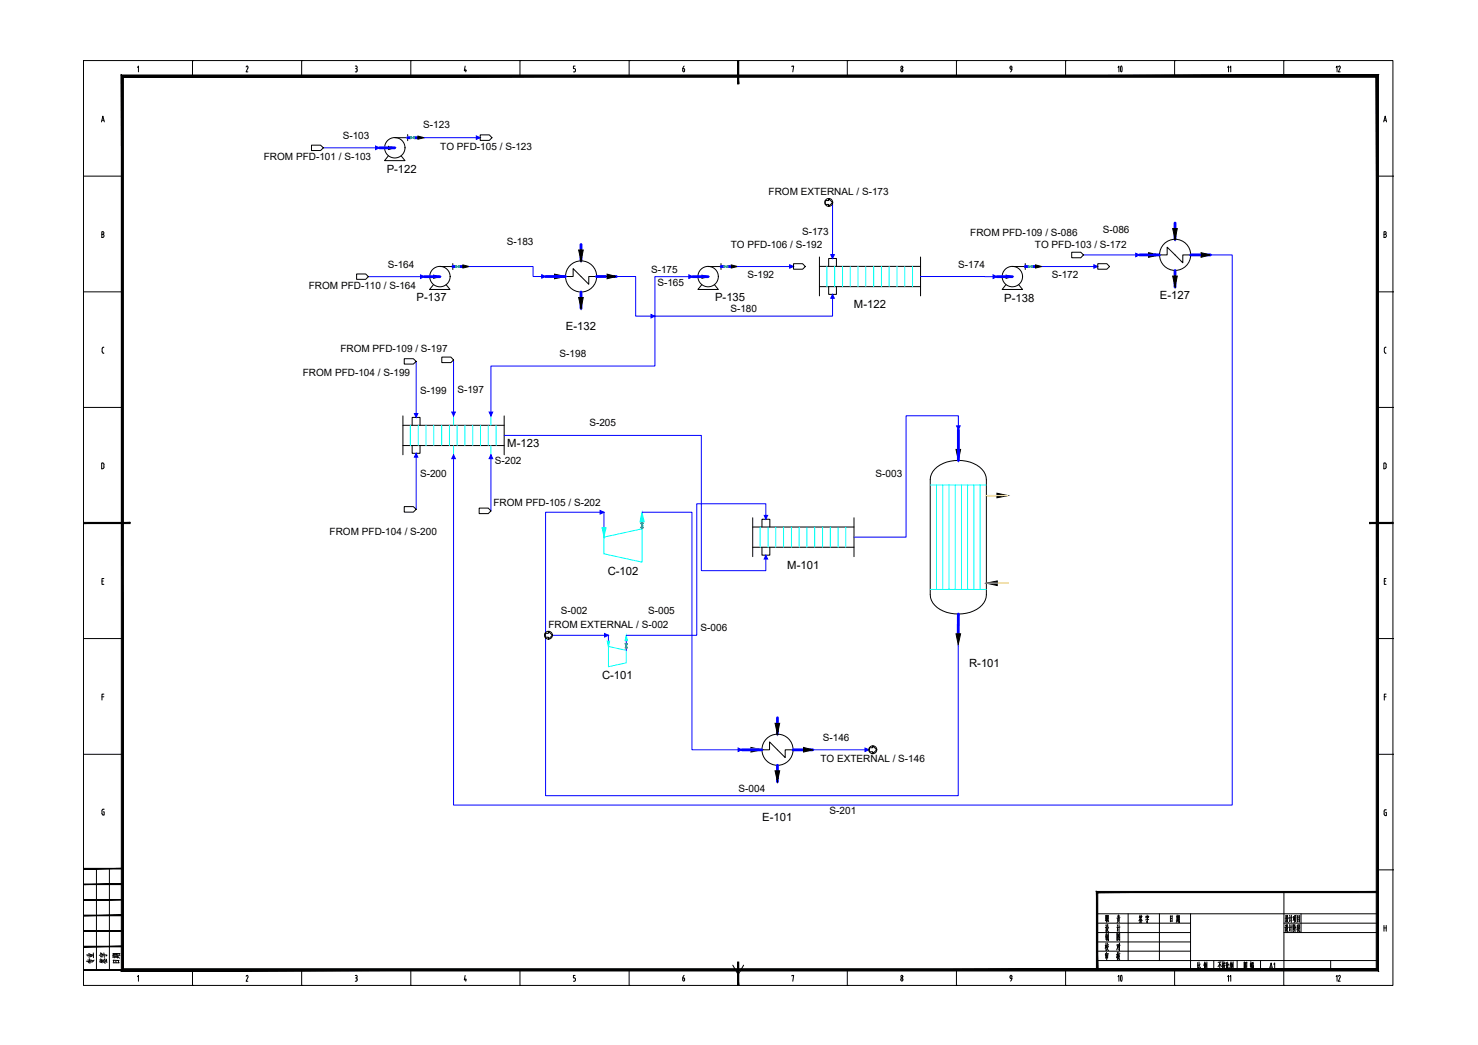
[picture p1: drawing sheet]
<svg xmlns="http://www.w3.org/2000/svg" width="420mm" height="297mm" viewBox="0 0 420 297" stroke-linecap="round" stroke-linejoin="round" font-family="sans-serif">
<g fill="none" stroke="#000" stroke-width=".28">
<path d="M23.7 17.2h372.3v262.9h-372.3zM39.1 19.2l.3-.4v1.6M54.7 17.2h.1M54.7 17.2v4.5M70 19l.2-.2 .3 .2-.5 1.4h.5M85.8 17.2h.1M85.8 17.2v4.5M101 18.8l.5 .2v.3l-.2 .2M101.1 19.5h.1M101.3 19.5l.2 .4M101.5 19.9v.2M116.8 17.2h.1"/>
<path d="M116.8 17.2v4.5M132.2 18.8l-.2 1.3h.6M132.4 19.7v.7M147.8 17.2h.1M147.8 17.2v4.5M163.5 18.8h-.5v.7l.5 .1 .1 .3M163.6 19.9v.2M178.8 17.2h.1M178.8 17.2v4.5M194.5 18.8l-.4 .7M194.6 19.9v.2M194.6 19.9l-.1-.4h-.4v.6"/>
<path d="M209.8 17.2h.1M225.1 19v-.2h.5l-.2 1.6M240.9 17.2h.1M240.9 17.2v4.5M256.1 19.9l.3-.4 .3 .4M256.1 19.9v.2M256.7 19.9v.2M271.9 17.2h.1M271.9 17.2v4.5M287.1 19.1l.3-.3 .3 .3M287.1 19.2l.2 .4 .3 .1v-.5M287.6 19.6l-.3 .8"/>
<path d="M302.9 17.2h.1M302.9 17.2v4.5M333.9 17.2h.1M333.9 17.2v4.5M364.9 17.2h.1M364.9 17.2v4.5M28.9 34.7l.3-1.7 .5 1.7M29 34.2h.5M101.5 20.1l-.1 .3h-.4M163.6 20.1l-.1 .3h-.5M194.1 20.1l.3 .3 .2-.3M256.1 20.1l.3 .3 .3-.3"/>
<path d="M393.3 34.7l.5-1.7 .4 1.7M393.5 34.2h.5M23.7 50.1h11.1M391.5 50.1h4.5M396 50.1h.1M28.9 66.6h.3M29.2 65.9h-.3v1.6h.3M29.3 65.9l.2 .3-.2 .4 .3 .4-.3 .5M393.4 66.6h.4M393.8 66.6l.3 .4-.3 .5M393.8 66.6l.2-.2v-.4l-.6-.1v1.6h.4M23.7 83h11.1"/>
<path d="M29 99.1v.9M29.1 100l.2 .4M29.5 98.7l-.3 .1-.1 .3M391.5 83h4.5M393.5 99.1v.9M393.6 100l.2 .4M393.8 98.7h.2M393.8 98.7l-.2 .4M396 83h.1M23.7 115.8h11.1M29.3 100.4h.2M391.5 115.8h4.5"/>
<path d="M393.8 100.4h.2M396 115.8h.1M29.2 133.2l.3-.2v-1.2l-.6-.2v1.7h.3M394 132.1v.6M394.1 132.7l-.4 .5M394.1 132.1l-.2-.4-.5-.1v1.7h.3M396 148.7h.1M29 165.2h.4M29.5 164.5h-.5v1.6h.5M393.5 165.2h.4M394 164.5h-.5v1.6h.5M23.7 181.5h11.1"/>
<path d="M29 198.1h.5M29.5 197.3h-.5v1.7M391.5 181.5h4.5M393.5 198.1h.5M394 197.3h-.5v1.7M396 181.5h.1M23.7 214.4h11.1M391.5 214.4h4.5M396 214.4h.1M29.4 230.7h.2v1h-.3M29.6 230l-.6 .2v1.2l.3 .2M393.8 230.2h.3"/>
<path d="M393.8 230.2l-.3 .2v1M393.9 230.9h.2v.9l-.5-.1-.1-.3M27.4 246.9v28.8M31.1 246.9v28.8M311.9 259.7h79.6M320.7 259.7v13.3M329.6 259.7v13.3M338.4 259.7v16M365 253.6v22.1M369.9 259.7v5.4M391.5 247.3h4.5M396 247.3h.1"/>
<path d="M39.1 277.6l.3-.3v1.6M54.7 275.7v4.4M70 277.5l.2-.2 .3 .1-.5 1.5h.5M85.8 275.7v4.4M101 277.3l.5 .1v.4l-.2 .1M101 278.9h.2M101.1 278h.3l.1 .3M101.5 278.4v.1M101.5 278.5l-.2 .4M116.8 275.7v4.4M132.2 277.3l-.2 1.2h.6M132.4 278.2v.7"/>
<path d="M147.8 275.7v4.4M163 278.9h.3M163.5 277.3h-.5v.7h.5l.1 .3M163.6 278.4v.1M163.6 278.5l-.3 .4M178.8 275.7v4.4M194.5 277.2l-.4 .8M194.6 278.4v.1M194.6 278.3l-.1-.3h-.4l.1 .8h.3l.1-.3M208.3 274.3l1.5 2.7 1.6-2.7M225.1 277.4v-.1h.5l-.2 1.6M240.9 275.7v4.4"/>
<path d="M256.2 278a.36 .36 0 0 1 .5 .4 .36 .36 0 0 1-.6 .3zM271.9 275.7v4.4M287.6 277.6v.8l-.3 .5M287.7 277.6l-.2-.3a.45 .45 0 0 0-.4 .5 .45 .45 0 0 0 .5 .4M302.9 275.7v4.4M311.9 273h79.6M311.9 262.4h26.5M311.9 265.1h26.5M311.9 267.7h26.5M311.9 270.4h26.5M324 261.6l.1 .4M324.1 260.1l-.2 .8"/>
<path d="M324.1 260.5v.4M324.2 261.6l.1 .3M324.2 260.8l.5 .8M324.3 260.5h-.3M324.4 261.3l-.4 .1M324.5 260.1l-.7 1.6M324.5 260.5v.4M324.5 261.6l-.2 .5M324.6 262.1l-.7 .1M324.7 260.5h-.3M325.8 260.4l-.1 .5M326.1 260.1l.1 .3"/>
<path d="M326.1 261.1v1.2l-.2-.3M326.3 260.8l-.4 .1M326.3 260.7l-.1 .5M326.5 260.4v.4M326.5 260.5h-.7M326.5 261.4l-.8 .1M332.7 260.3v1.7M333.1 261.1h-.4M333.2 260.4l-.5 .1M333.2 261.8l-.5 .1M333.2 260.3v1.7M333.9 275.7v4.4"/>
<path d="M334.6 260.1v1.4M334.6 261.6l-.2 .6M334.7 261.6l.1 .4M334.8 260.8h-.2M334.8 261.1l-.2 .1M334.8 260.1v1.3M334.9 260.5l-.5 .1M334.9 261.4l-.5 .2M335.1 260.3v1.1M335.2 261.3l-.3 .9M335.2 260.8h-.1M335.3 260.3v1.9l-.2-.1"/>
<path d="M335.3 260.3l-.2 .1M340.5 273.6v1.7M340.8 275l-.4 .4M340.8 274.3l-.3 .1M340.9 273.5v1.7l.1 .2h.2v-.5M341.2 274l-.3 .6M342.4 273.8v1.7M342.5 273.4l-.3 1M342.6 274.2l.2-.1-.3 1.2M342.6 274.5l.1 .2M342.7 273.8l-.2 .9M342.8 273.7l-.3 .1"/>
<path d="M342.9 273.9v1M343.1 273.4v2.1l-.2-.3M345 273v2.7M346.7 273.9v1.5M346.8 273.5l-.6 1.3M346.9 274.1l.3 .6M347.2 273.4l-.9 .1M347.6 273.3v2.2l-.2-.3M347.7 274.3l-.3 .4M347.7 274h-.3M347.8 273.7v.4M347.9 273.3l.2 .4"/>
<path d="M348 274l-.2 .8 .4 .6M348.1 274.5l-.4 1M348.2 273.8h-.4M348.3 273.7l-.1 .4M348.3 274.4l-.6 .2M348.6 273.5v1.7M348.9 274.3l-.3 .1M348.9 275l-.3 .4M349 273.5v1.7l.2 .2h.2v-.5M349.3 274l-.3 .6M349.9 273.8v1.7M350 273.4l-.3 1"/>
<path d="M350 274.4l.1 .3M350 274.2l.3-.1-.3 1.2M350.1 273.8l-.2 .9M350.3 273.7l-.3 .1M350.4 273.9v1M350.5 273.4v2.1l-.1-.3M351.7 273v2.7M353.7 275.4v-1.9v2M353.7 275.3l.7 .1M354 274.1l.4 .5M354 274.9l.1 .3M354 274.6l.1 .2"/>
<path d="M354.1 273.8l-.3 .5M354.2 274h-.2M354.3 273.8l-.5 1M354.4 273.5v1.9M354.4 273.5l-.7 .2M355.5 273.8v1M355.6 273.3v2.2M355.8 273.9l-.1 .7M355.8 274h-.3M355.8 274.5v1M355.9 273.8v.6M355.9 273.9l.4-.1-.1 .5"/>
<path d="M356.1 274.6v.8M356.3 274.9l-.4 .1M356.3 274.3h-.4M356.3 274.5l-.5 .1M356.3 275.4h-.5M356.3 273.5l-.5 .1M356.3 274.4v1M364.9 275.7v4.4M365 262.4h26.5M365 265.1h26.5M365.4 262.9l.1 .4M365.4 260.3l.2 .3"/>
<path d="M365.5 263.5v1M365.5 263.6h-.3M365.5 260.9l-.2 .1M365.5 260.8v1.1M365.7 264.2l-.3 .5M365.7 264l.5 .9M365.7 261.6l-.3 .4M365.7 262.8l-.1 1M365.8 260.2l-.1 1M365.8 261.4l.5 .8M366 262.8v.7l.2 .1M366 262.9l-.3 .1"/>
<path d="M366 260.2l.1 .7h.2M366 260.3h-.2M366 263.8h-.3M366 263.7l-.5 1.2M366.1 261.1l-.4 .1M366.1 261.1l-.5 1.1M366.6 262.8l.1 .4M366.6 260.2l.1 .3M366.6 263.5l-.2 .1M366.6 263.4v1.2M366.7 260.8l-.2 .1M366.7 260.8l-.1 1.1"/>
<path d="M366.7 264.2l-.1 .5M366.8 261.5l-.2 .5M367 262.8v2.1M367.1 260.1v2.1M367.3 263.5l-.5 .1M367.4 260.8l-.6 .1M367.6 263l.2-.1-.1 1.3v-.2M367.6 262.8v2M367.7 260.6v.9M367.9 260.5l-.3 .1M368 263.6l-.3 1.3M368 260.6v1.1"/>
<path d="M368 260.7l.4-.1v1.1M368 261.3l-.4 .3M368 263l.5 .8M368.1 262.7l-.3 1M368.2 263.6v1.3M368.2 260.9l-.3 1.4M368.2 260.3v.4M368.2 261.7l.3 .5M368.5 260.2l-.5 .1M368.8 263v1.8M368.9 260.2v1.9M369 263.7h-.2"/>
<path d="M369 263.3l-.2 .1M369 264l-.3 .2M369 262.8l-.2 .3M369.1 264l.5 .8M369.2 262.8l-.1 1M369.2 263l.2-.1v.6M369.4 263.5l.1 .1M369.4 261.3l-.5 .1M369.4 260.8l-.5 .1M369.4 263.8l-.4 1.1M369.4 261.8l-.5 .1M369.4 263.8l-.3 .1"/>
<path d="M369.5 260.3l-.6 .1M369.5 260.3l-.1 1.8M378.3 273v2.7M393.4 263v1.7M393.4 263.8h.7M394.1 263v1.7M54.7 280.1h.1M85.8 280.1h.1M116.8 280.1h.1M147.8 280.1h.1M178.8 280.1h.1M209.8 280.1h.1"/>
<path d="M240.9 280.1h.1M271.9 280.1h.1M302.9 280.1h.1M333.9 280.1h.1M364.9 280.1h.1"/>
<circle cx="256.3" cy="19.1" r=".32"/>
<circle cx="256.3" cy="277.6" r=".32"/>
</g>
<g fill="#000" stroke="#000" stroke-width=".28">
<path d="M209.7 17.2l.3 6.7v-6.7zM209.7 17.2l.3 6.7h-.3z"/>
<path d="M34.5 21.3l.6 254.1v-253.4zM34.5 21.3l.6 254.1-.6 .6zM35.1 275.4l-.6 .6 356.7-.6zM34.5 276l356.7-.6 .7 .6zM391.2 22v253.4l.7 .6zM391.2 22l.7-.7v254.7zM35.1 22h356.1l.7-.7zM34.5 21.3h357.4l-356.8 .7z"/>
<path d="M23.7 148.5v.3l13.3-.3zM23.7 148.8l13.3-.3v.3z"/>
<path d="M389.3 148.8h6.7v-.3zM389.3 148.5h6.7l-6.7 .3z"/>
<path d="M23.7 255.8h11.1v-.1zM23.7 255.7h11.1l-11.1 .1z"/>
<path d="M23.7 251.4h11.1v-.1zM23.7 251.3h11.1l-11.1 .1z"/>
<path d="M23.7 247h11.1v-.2zM23.7 246.8h11.1l-11.1 .2z"/>
<path d="M312.1 253.7h79.4v-.3zM311.7 253.4h79.8l-79.4 .3zM311.7 253.4l.4 22.3v-22zM311.7 253.4l.4 22.3h-.4z"/>
<path d="M23.7 275.8h11.1v-.2zM23.7 275.6h11.1l-11.1 .2z"/>
<path d="M23.7 269.1h11.1v-.1zM23.7 269h11.1l-11.1 .1z"/>
<path d="M23.7 264.7h11.1v-.2zM23.7 264.5h11.1l-11.1 .2z"/>
<path d="M23.7 260.3h11.1v-.2zM23.7 260.1h11.1l-11.1 .2z"/>
<path d="M209.7 273.5v6.6h.3zM209.7 273.5h.3v6.6z"/>
</g>
<!-- layer: EQUIPMENT -->
<path d="M128.9 118.2v2.7M139.6 118.2v2.7M128.9 126.6v2.7M139.6 126.6v2.7M171.7 152.7l10.8-2.4v9.5l-10.8-2.4zM182.5 149.3h.1M173 183.8l5 1.1v3.5l-5 1.1zM173 182.2v1.6" fill="none" stroke="#0ff" stroke-width=".28"/>
<path d="M171.7 145.6v7.1M182.5 148.3v.4M182.5 150v.3M173 180.6v1.6M178 180.6v2.4M178 184.2v.7" fill="none" stroke="#00f" stroke-width=".28"/>
<g fill="#0ff" stroke="#0ff" stroke-width=".28">
<path d="M171.1 150h1.2l-.6 2.7z"/>
<path d="M182.5 145.6l.6 2.7h-1.2z"/>
<path d="M172.6 182.2h.7l-.3 1.6z"/>
<path d="M178 180.6l.4 1.5h-.7z"/>
</g>
<path d="M182.1 148.7l.8 1.3h-.8l.8-1.3zM177.7 183h.7l-.7 1.2h.7z" fill="none" stroke="#0f0" stroke-width=".28"/>
<g fill="none" stroke="#00f" stroke-width=".8">
<path d="M115.9 39.1h.9M117.8 39.1h1M107.9 42h4.3M120.6 78.6h4.4M128.7 75.8h.9M130.6 75.8h1M155.1 78.6h5.6M165.2 69.5v4.7M169.6 78.6h5.6M196.9 78.6h4.4M205 75.8h.9M206.9 75.8h1"/>
<path d="M283.4 78.6h4.4M291.5 75.8h.8M293.4 75.8h1M324 72.5h5.6M334 63.4v4.7M334 76.9v4.7M338.4 72.5h5.7M165.2 83v4.7M272.4 122.2v8.7M272.4 174.5v5.7M210.9 213.1h5.7M221 204v4.7"/>
<path d="M221 217.5v4.7M225.4 213.1h5.6"/>
</g>
<g fill="#000" stroke="#000" stroke-width=".28">
<path d="M118.8 38.7l1.8 .4-1.8 .5zM110.4 41.6l1.8 .4-1.8 .5zM123.3 78.2l1.7 .4-1.7 .5zM131.6 75.3l1.8 .5-1.8 .4zM157.6 77.9l3.1 .7-3.1 .6zM164.5 71.1h1.3l-.6 3.1zM172.6 77.9l2.6 .7-2.6 .6zM199.5 78.2l1.8 .4-1.8 .5zM207.9 75.3l1.8 .5-1.8 .4zM286 78.2l1.8 .4-1.8 .5zM294.4 75.3l1.7 .5-1.7 .4zM326.5 71.8l3.1 .7-3.1 .6z"/>
<path d="M333.4 65h1.3l-.7 3.1zM341.4 71.8l2.7 .7-2.7 .6zM164.5 84.6h1.3l-.6 3.1zM333.4 78.5h1.3l-.7 3.1zM271.8 127.7h1.3l-.7 3.2zM283.4 140.2l3.1 .7-3.1 .6zM280.4 165.8l3.1-.7v1.3zM271.8 180.2h1.3l-.7 3zM213.5 212.5l3.1 .6-3.1 .7zM220.3 205.6h1.3l-.6 3.1zM228.4 212.5l2.6 .6-2.6 .7zM220.3 219.1h1.3l-.6 3.1z"/>
</g>
<g fill="none" stroke="#000" stroke-width=".28">
<path d="M112.2 39.1h3.7M115.9 38.3v1.7M110.4 44.3l-1.1 1.4h5.8l-1.1-1.4M125 75.8h3.7M128.7 74.9v1.7M160.7 78.6h2.2v-2.2l4.5 4.4v-2.2h2.2M201.3 75.8h3.7M205 74.9v1.7M232.9 73.1v11M232.9 75.7h28.8M235.6 75.7v-2.2h2.2v2.2M261.7 73.1v11"/>
<path d="M287.8 75.8h3.7M291.5 74.9v1.7M329.6 72.5h2.2v-2.2l4.4 4.4v-2.2h2.2M123.2 80.9l-1.1 1.4h5.8l-1.1-1.4M199.5 80.9l-1.1 1.4h5.8l-1.1-1.4M232.9 81.5h28.8M235.6 81.5v2.2h2.2v-2.2M285.9 80.9l-1 1.4h5.8l-1.1-1.4M114.5 118.2v11.1M143.3 118.2v11.1M114.5 126.6h28.8M114.5 120.9h28.8"/>
<path d="M117.2 120.9v-2.3h2.2v2.3M117.2 126.6v2.2h2.2v-2.2M265.7 133.4a10.3 10.3 0 0 1 13.4 0 4.4 4.4 0 0 1 1.3 2.9v32.8a5.8 5.8 0 0 1-4.7 5 10.4 10.4 0 0 1-10-2.1 4.4 4.4 0 0 1-1.3-2.9v-32.8a4.4 4.4 0 0 1 1.3-2.9zM214 155.6h28.8M214 147.2v11M214 149.8h28.8M216.6 149.8v-2.2h2.2v2.2M216.6 155.6v2.2h2.2v-2.2M242.8 147.2v11M216.6 213.1h2.2v-2.2l4.4 4.4v-2.2h2.2"/>
<circle cx="112.2" cy="42" r="2.9"/>
<circle cx="125.1" cy="78.6" r="2.9"/>
<circle cx="165.2" cy="78.6" r="4.4"/>
<circle cx="201.3" cy="78.6" r="2.9"/>
<circle cx="287.8" cy="78.6" r="2.9"/>
<circle cx="334.1" cy="72.4" r="4.4"/>
<circle cx="221" cy="213.1" r="4.4"/>
</g>
<g fill="none" stroke="#0ff" stroke-width=".28">
<path d="M235.1 75.7v5.8M237.3 75.7v5.8M239.5 75.7v5.8M241.7 75.7v5.8M243.9 75.7v5.8M246.1 75.7v5.8M248.4 75.7v5.8M250.6 75.7v5.8M252.8 75.7v5.8M255 75.7v5.8M257.2 75.7v5.8M259.4 75.7v5.8"/>
<path d="M116.7 120.9v5.7M118.9 120.9v5.7M121.1 120.9v5.7M123.3 120.9v5.7M125.5 120.9v5.7M127.7 120.9v5.7M129.9 120.9v5.7M132.2 120.9v5.7M134.4 120.9v5.7M136.6 120.9v5.7M138.8 120.9v5.7M141 120.9v5.7"/>
<path d="M264.4 137.9h16M266.2 137.9v29.6M268 137.9v29.6M269.8 137.9v29.6M271.6 137.9v29.6M273.3 137.9v29.6M275.1 137.9v29.6M276.8 137.9v29.6M278.6 137.9v29.6M216.1 149.8v5.8M218.3 149.8v5.8M220.5 149.8v5.8"/>
<path d="M222.7 149.8v5.8M225 149.8v5.8M227.2 149.8v5.8M229.4 149.8v5.8M231.6 149.8v5.8M233.8 149.8v5.8M236 149.8v5.8M238.2 149.8v5.8M240.4 149.8v5.8M264.4 167.5h16"/>
</g>
<path d="M280.4 140.9h6.1M280.4 165.8h6.1h-3" fill="none" stroke="#ffbf00" stroke-width=".38"/>
<path d="M116.8 38.8v.6l1-.6v.6zM117.3 39.1h.1M129.6 75.5v.6l1-.6v.6zM130.1 75.8h.1M205.9 75.5v.6l1-.6v.6zM206.4 75.8h.1M292.3 75.5v.6l1.1-.6v.6zM292.8 75.8h.1" fill="none" stroke="#0f0" stroke-width=".28"/>
<!-- layer: STREAM -->
<g fill="none" stroke="#00f" stroke-width=".28">
<path d="M120.6 39.1h15.9M91.9 42h16M236.7 57.6v15.9M104.7 78.6h15.9M133.4 75.8h18.1v2.8h3.6M175.2 78.6h5.5v11.3h5.5M196.9 78.6h-10.7v11.3M209.7 75.8h15.9M261.7 78.6h21.7M296.1 75.8h16M308 72.5h16M344.1 72.5h6.2v156.3h-221.4v-99.5"/>
<path d="M186.2 89.9v14.1h-46.6v14.2M236.7 83.7v6.2h-50.5M118.3 102.7v15.9M128.9 102.3v15.9M118.3 128.8v16M139.6 129.3v15.9M143.3 123.8h56.1v38.4h18.3v-4.4M272.4 122.2v-4h-14.8v34.5h-14.8M171.7 145.6h-16.6v80.6h117.3v-43M182.5 145.6h14.2v67.5h14.2M217.7 147.6v-4.4h-19.6v37.4h-20.1M157 180.6h16"/>
<path d="M231 213.1h16"/>
</g>
<!-- layer: STREAM_ARROW -->
<g fill="#00f" stroke="#00f" stroke-width=".28">
<path d="M171.9 180.1l1.1 .5-1.1 .5z"/>
<path d="M271.9 121.1h1.1l-.6 1.1z"/>
<path d="M170.6 145.1l1.1 .5-1.1 .5z"/>
<path d="M217.2 146.5h1l-.5 1.1z"/>
<path d="M209.8 212.6l1.1 .5-1.1 .5z"/>
<path d="M322.9 72l1.1 .5-1.1 .5z"/>
<path d="M106.8 41.5l1.1 .5-1.1 .5z"/>
<path d="M135.4 38.6l1.1 .5-1.1 .5z"/>
<path d="M245.9 212.6l1.1 .5-1.1 .5z"/>
<path d="M119.5 78.1l1.1 .5-1.1 .5z"/>
<path d="M185.1 89.4l1.1 .5-1.1 .5z"/>
<path d="M311 75.3l1.1 .5-1.1 .4z"/>
<path d="M236.2 72.4h1l-.5 1.1z"/>
<path d="M282.3 78.1l1.1 .5-1.1 .5z"/>
<path d="M195.8 78.1l1.1 .5-1.1 .5z"/>
<path d="M236.7 83.7l.5 1.1h-1z"/>
<path d="M154 78.1l1.1 .5-1.1 .5z"/>
<path d="M224.5 75.3l1.1 .5-1.1 .4z"/>
<path d="M128.4 117.1h1l-.5 1.1z"/>
<path d="M139.1 117.1h1l-.5 1.1z"/>
<path d="M117.8 117.5h1l-.5 1.1z"/>
<path d="M118.3 128.8l.5 1.1h-1z"/>
<path d="M128.9 129.3l.5 1.1h-1z"/>
<path d="M139.6 129.3l.5 1.1h-1z"/>
<path d="M217.7 157.8l.5 1.1h-1z"/>
</g>
<!-- layer: CONNECTOR -->
<g fill="none" stroke="#000" stroke-width=".28">
<path d="M136.5 38.3h2.6l.8 .8-.8 .8h-2.6zM88.5 41.3h2.6l.8 .7-.8 .8h-2.6zM234.6 57h1v-.5l1.1 1.1-1.1 1.1v-.6h-1zM101.4 77.9h2.6l.7 .7-.7 .8h-2.6zM225.6 75h2.6l.7 .8-.7 .7h-2.6zM304.7 71.7h2.5l.8 .8-.8 .8h-2.5zM312.1 75h2.5l.8 .8-.8 .7h-2.5zM114.9 102h2.6l.8 .7-.8 .8h-2.6zM125.6 101.5h2.6l.7 .8-.7 .8h-2.6zM114.9 144h2.6l.8 .8-.8 .8h-2.6zM136.2 144.4h2.6l.8 .8-.8 .8h-2.6zM155 180h.9v-.5l1.1 1.1-1.1 1.1v-.6h-.9z"/>
<path d="M247.1 212.5h1v-.5l1.1 1.1-1.1 1.1v-.5h-1z"/>
<circle cx="235.6" cy="57.5" r="1.12"/>
<circle cx="155.9" cy="180.6" r="1.12"/>
<circle cx="248.1" cy="213.1" r="1.12"/>
</g>
<text font-size="6.6" x="315.7" y="280.8">10</text>
<text font-size="6.2" x="315.7" y="22.2">10</text>
<g font-size="5.3">
<text x="312.9" y="263.5">职 责</text>
<text x="27.5" y="275.2" transform="rotate(-90 27.5 275.2)">专业</text>
<text x="31.4" y="275.2" transform="rotate(-90 31.4 275.2)">签字</text>
<text x="34.9" y="274.8" transform="rotate(-90 34.9 274.8)">日期</text>
<text x="312.9" y="271.3">校 对</text>
</g>
<g font-size="4.4">
<text x="378.5" y="21.5">12</text>
<text x="363.4" y="276.6" transform="rotate(-90 363.4 276.6)">A1</text>
<text x="382.1" y="280.1" transform="rotate(-90 382.1 280.1)">12</text>
</g>
<g font-size="3.5">
<text x="350.7" y="21.5" transform="rotate(-90 350.7 21.5)">11</text>
<text x="350.7" y="280.1" transform="rotate(-90 350.7 280.1)">11</text>
</g>
<g font-size="3.2">
<text x="109.9" y="49.2">P-122</text>
<text x="118.4" y="85.5">P-137</text>
<text x="203.3" y="85.5">P-135</text>
<text x="242.8" y="87.7">M-122</text>
<text x="285.5" y="85.8">P-138</text>
<text x="329.7" y="85.1">E-127</text>
<text x="160.9" y="93.9">E-132</text>
<text x="144.2" y="126.9">M-123</text>
<text x="223.8" y="161.8">M-101</text>
<text x="172.7" y="163.3">C-102</text>
<text x="275.5" y="189.5">R-101</text>
<text x="171.1" y="193.1">C-101</text>
<text x="216.7" y="233.3">E-101</text>
</g>
<g font-size="2.8">
<text x="97.4" y="39.6">S-103</text>
<text x="120.3" y="36.5">S-123</text>
<text x="75" y="45.6">FROM PFD-101 / S-103</text>
<text x="125.2" y="42.7">TO PFD-105 / S-123</text>
<text x="218.5" y="55.4">FROM EXTERNAL / S-173</text>
<text x="144.1" y="69.5">S-183</text>
<text x="207.7" y="70.4">TO PFD-106 / S-192</text>
<text x="228" y="66.9">S-173</text>
<text x="275.8" y="67.2">FROM PFD-109 / S-086</text>
<text x="294.2" y="70.4">TO PFD-103 / S-172</text>
<text x="313.5" y="66.3">S-086</text>
<text x="110.2" y="76.2">S-164</text>
<text x="185.1" y="77.5">S-175</text>
<text x="272.4" y="76.1">S-174</text>
<text x="87.8" y="82.2">FROM PFD-110 / S-164</text>
<text x="186.9" y="81.4">S-165</text>
<text x="212.5" y="78.9">S-192</text>
<text x="299" y="78.9">S-172</text>
<text x="207.6" y="88.8">S-180</text>
<text x="96.8" y="100.1">FROM PFD-109 / S-197</text>
<text x="159.1" y="101.4">S-198</text>
<text x="86.1" y="107">FROM PFD-104 / S-199</text>
<text x="119.4" y="112">S-199</text>
<text x="130" y="111.6">S-197</text>
<text x="167.5" y="121.1">S-205</text>
<text x="140.7" y="131.9">S-202</text>
<text x="119.4" y="135.5">S-200</text>
<text x="248.9" y="135.5">S-003</text>
<text x="140.3" y="143.7">FROM PFD-105 / S-202</text>
<text x="93.7" y="152.1">FROM PFD-104 / S-200</text>
<text x="155.9" y="178.4">FROM EXTERNAL / S-002</text>
<text x="159.4" y="174.4">S-002</text>
<text x="184.3" y="174.4">S-005</text>
<text x="199.2" y="179.4">S-006</text>
<text x="233.9" y="210.7">S-146</text>
<text x="233.2" y="216.6">TO EXTERNAL / S-146</text>
<text x="210" y="225.1">S-004</text>
<text x="235.8" y="231.5">S-201</text>
</g>
</svg>
